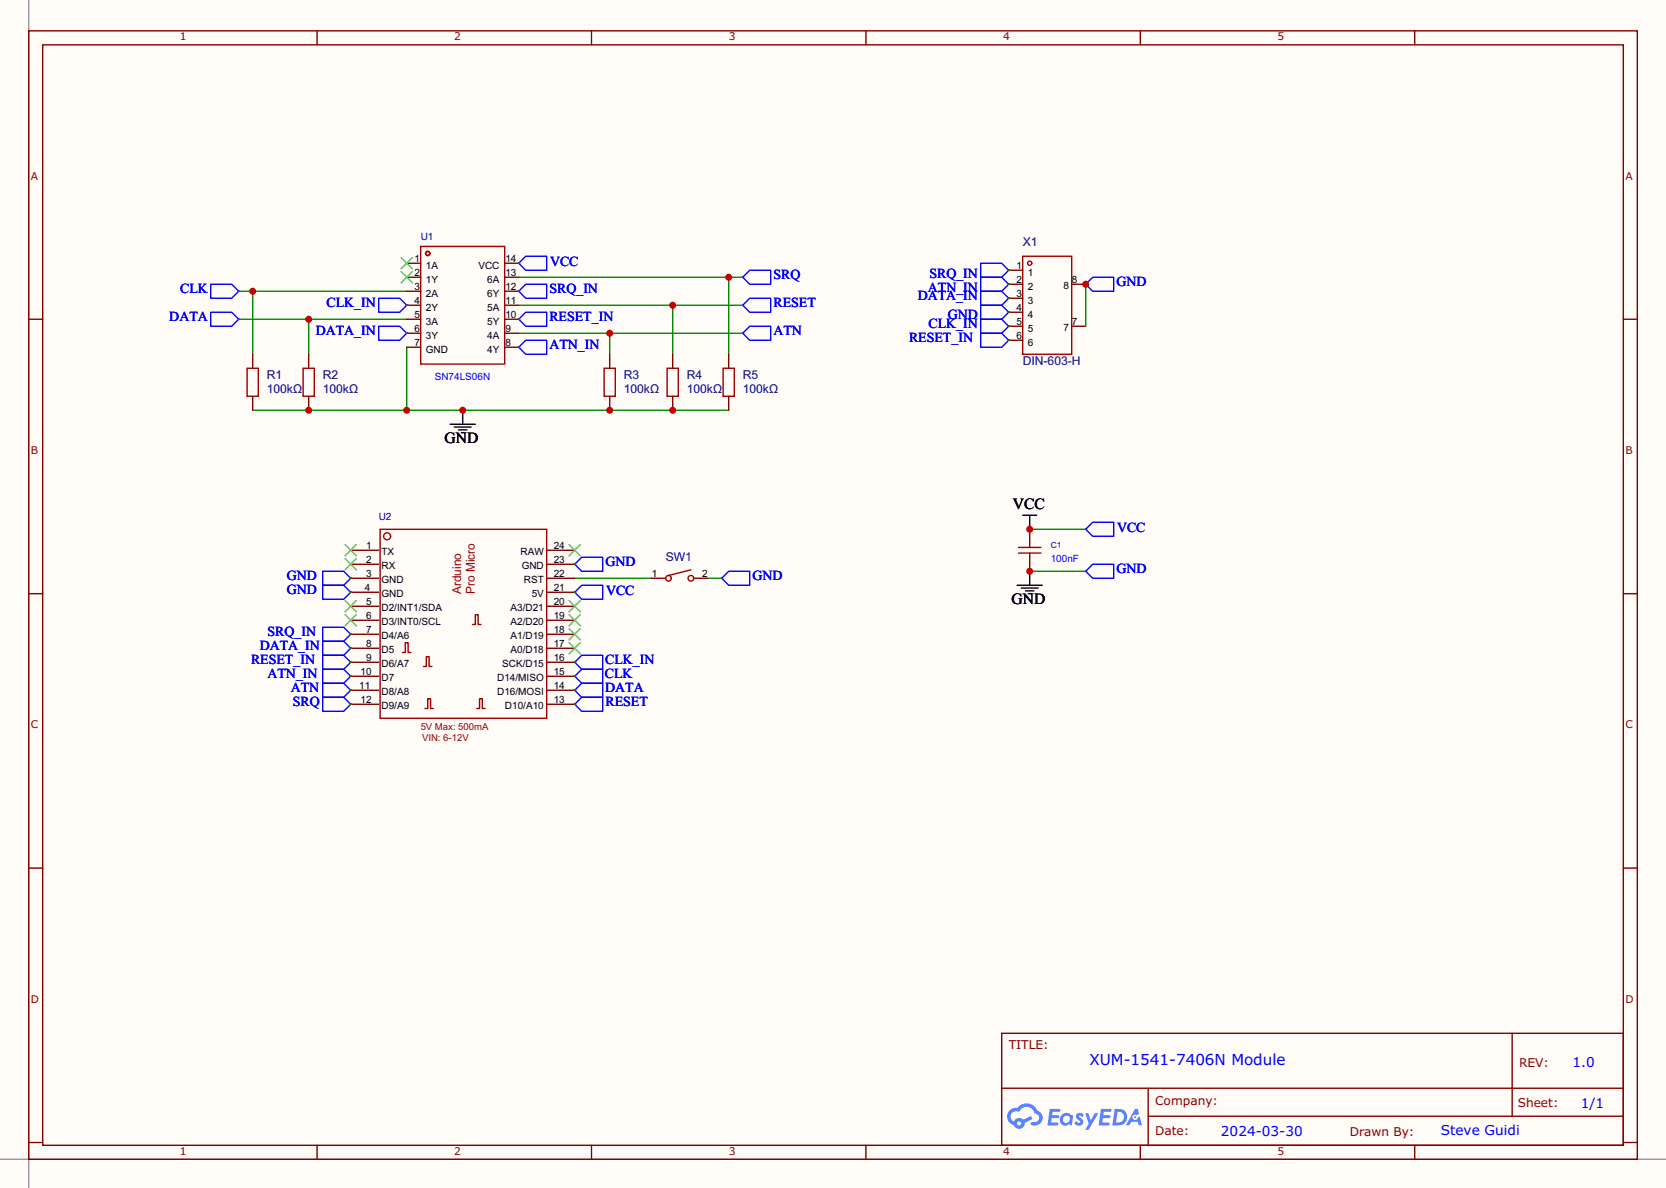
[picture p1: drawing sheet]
<svg xmlns="http://www.w3.org/2000/svg" width="302mm" height="216mm" viewBox="0 0 302 216" stroke-linecap="round" stroke-linejoin="round" font-family="sans-serif">
<path d="M0 0h302.3v215.5h-302.3z" fill="#fffcf7"/>
<path d="M5.2 0v215.5M0 210.3h302.3" fill="none" stroke="#999" stroke-width=".25"/>
<g fill="none" stroke="#870000" stroke-width=".25">
<path d="M5.2 5.6h291.9v204.7h-291.9zM7.7 8.1h286.8v199.7h-286.8zM57.5 5.6v2.5M107.3 5.6v2.5M157.1 5.6v2.5M206.9 5.6v2.5M256.7 5.6v2.5M5.2 57.9h2.5M294.5 57.9h2.6M5.2 107.7h2.5M294.5 107.7h2.6M5.2 157.5h2.5"/>
<path d="M294.5 157.5h2.6M181.7 187.5h112.8v20.3h-112.8zM181.8 197.4h112.6M208.3 197.4v10.2M274.3 187.5l.1 15M5.2 207.3h2.5M57.5 207.8v2.5M107.3 207.8v2.5M157.1 207.8v2.5M206.9 207.8v2.5M208.3 202.5h86.1M256.7 207.8v2.5"/>
<path d="M294.5 207.3h2.6"/>
</g>
<g fill="#5487ff">
<path d="M195.4 202.1l.5-.2 .4 .1 .3 .3-.3 .4a.33 .33 0 0 0-.2-.3 .33 .33 0 0 0-.4 .1l.1 .1a.89 .89 0 0 1 .5 1.4 1 1 0 0 1-1.4-.2l.3-.4 .6 .3 .2-.1-.1-.2a.88 .88 0 0 1-.5-1.3z"/>
<path d="M196.9 202h.5l.5 1.3 .8-1.3h.6l-1.8 3h-.6l.6-1.1z"/>
<path d="M190.5 201.2h.8a1.1 1.1 0 0 1 1.1 .1l-.1 .4h-1.3l-.1 .6h1.1l.2 .3-.3 .3-1.1-.1-.1 .8 1.2 .1 .1 .3-.2 .2h-1.8z"/>
<path d="M199.7 201.2h.9a1.11 1.11 0 0 1 1 .1 .26 .26 0 0 1-.2 .4h-1.1l-.1 .6h1l.3 .3-.3 .2h-1.1l-.1 .8 1.2 .1 .1 .3-.2 .2h-1.8z"/>
<path d="M205.9 201.2h.5l.2 .9-.4 .2a.5 .5 0 0 0-.7 .2 .5 .5 0 0 0 .3 .7 .5 .5 0 0 0 .6-.4l.4-.2 .4 1.6h-.6l-.1-.7h-1.3l-.3 .7h-.6z"/>
<path d="M202.2 201.2l-.4 3h1a1.51 1.51 0 0 0 1.7-1.6 1.51 1.51 0 0 0-1.8-1.4zM202.7 201.7a1 1 0 0 1 1.2 1 1 1 0 0 1-1.2 .9h-.2z"/>
<path d="M192.7 202.2a1.07 1.07 0 0 0-.3 1.5 1.07 1.07 0 0 0 1.6 .2l.5 .3 .2-1.7-.1-.1-.3-.1a1.02 1.02 0 0 0-1.6-.1zM192.8 203.1a.67 .67 0 0 1 1.3 0 .67 .67 0 0 1-1.3 0z"/>
<path d="M183.2 201.4a1.58 1.58 0 0 0 .7 2.7 1.01 1.01 0 0 0 1.2 .7 1.01 1.01 0 0 0 .8-1.1l1.4-.7-.3-.5-1.3 .7a1.03 1.03 0 0 0-1.7 .3 1 1 0 0 1-.5-1.4 1 1 0 0 1 1.4-.4 1.49 1.49 0 0 1 1.5-.9 1.49 1.49 0 0 1 1.3 1.2 .82 .82 0 0 1 .8 1.1 .82 .82 0 0 1-1.2 .4 .31 .31 0 0 0-.3 .3 .31 .31 0 0 0 .3 .4 1.43 1.43 0 0 0 1.8-.9 1.43 1.43 0 0 0-.9-1.8 2.09 2.09 0 0 0-3.6-.5l-.9 .1zM184.5 203.8a.4 .4 0 0 1 .8 0 .4 .4 0 0 1-.8 0z"/>
<circle cx="205.9" cy="202.7" r=".19"/>
</g>
<g fill="none" stroke="#00f" stroke-width=".25">
<path d="M38.2 51.6h3.8l1.3 1.2-1.3 1.3h-3.8zM38.2 56.6h3.8l1.3 1.3-1.3 1.3h-3.8zM43.3 52.8h.1M43.3 57.9h.1M68.7 54.1h3.8l1.3 1.3-1.3 1.2h-3.8zM68.7 59.2h3.8l1.3 1.3-1.3 1.2h-3.8zM73.8 55.4h.1M94.1 47.8h.1M94.1 57.9l1.3-1.3h3.8v2.6h-3.8zM94.1 57.9h.1M94.1 52.8h.1M95.4 46.5h3.8v2.5h-3.8l-1.3-1.2z"/>
<path d="M95.4 51.6h3.8v2.5h-3.8l-1.3-1.3zM134.7 55.4l1.3-1.3h3.8v2.5h-3.8zM134.7 55.4h.1M134.7 50.3h.1M136 49h3.8v2.6h-3.8l-1.3-1.3zM177.9 47.8h3.8l1.3 1.2-1.3 1.3h-3.8zM177.9 52.8h3.8l1.3 1.3-1.3 1.3h-3.8zM177.9 57.9h3.8l1.3 1.3-1.3 1.3h-3.8zM177.9 50.3h3.8l1.3 1.3-1.3 1.2h-3.8zM177.9 55.4h3.8l1.3 1.2-1.3 1.3h-3.8zM183 49h.1M183 54.1h.1"/>
<path d="M183 59.2h.1M183 51.6h.1M183 56.6h.1M197 51.6l1.2-1.3h3.9v2.5h-3.9zM197 51.6h.1M73.8 60.5h.1M83.9 74.4h.1M94.1 63h.1M95.4 61.7h3.8v2.6h-3.8l-1.3-1.3zM134.7 60.5l1.3-1.3h3.8v2.5h-3.8zM134.7 60.5h.1M177.9 60.5h3.8l1.3 1.2-1.3 1.3h-3.8z"/>
<path d="M183 61.7h.1M186.8 96h.1M197 96l1.2-1.3h3.9v2.6h-3.9zM197 96h.1M58.5 103.6h3.9l1.2 1.3-1.2 1.3h-3.9zM58.5 106.2h3.9l1.2 1.2-1.2 1.3h-3.9zM58.5 118.9h3.9l1.2 1.2-1.2 1.3h-3.9zM58.5 116.3h3.9l1.2 1.3-1.2 1.3h-3.9zM58.5 113.8h3.9l1.2 1.3-1.2 1.2h-3.9zM63.6 104.9h.1M63.6 107.4h.1M63.6 117.6h.1"/>
<path d="M63.6 115.1h.1M104.3 102.4l1.2-1.3h3.8v2.5h-3.8zM104.3 102.4h.1M104.3 107.4l1.2-1.2h3.8v2.5h-3.8zM104.3 107.4h.1M130.9 104.9h.1M132.2 103.6h3.8v2.6h-3.8l-1.3-1.3zM186.8 103.6h.1M197 103.6l1.2-1.2h3.9v2.5h-3.9zM197 103.6h.1M58.5 126.5h3.9l1.2 1.3-1.2 1.2h-3.9zM58.5 124h3.9l1.2 1.2-1.2 1.3h-3.9z"/>
<path d="M58.5 121.4h3.9l1.2 1.3-1.2 1.3h-3.9zM63.6 127.8h.1M63.6 125.2h.1M63.6 122.7h.1M63.6 120.1h.1M104.3 120.1l1.2-1.2h3.8v2.5h-3.8zM104.3 120.1h.1M104.3 122.7l1.2-1.3h3.8v2.6h-3.8zM104.3 122.7h.1M104.3 125.2l1.2-1.2h3.8v2.5h-3.8zM104.3 125.2h.1M104.3 127.8l1.2-1.3h3.8v2.5h-3.8z"/>
<path d="M104.3 127.8h.1"/>
</g>
<path d="M81.7 77h4.5M82.4 77.5h3.1M83.2 78h1.5M83.7 78.5h.5M83.9 74.4v2.6M185.5 93.5h2.6M186.8 93.5v2.5M184.5 106.2h4.6M185.3 106.7h3M186.1 107.2h1.5M186.6 107.7h.5M186.8 103.6v2.6" fill="none" stroke="#000" stroke-width=".25"/>
<path d="M43.3 52.8h30.5M45.8 52.8v11.5M186.8 96h10.2M186.8 103.6h10.2" fill="none" stroke="#008700" stroke-width=".25"/>
<circle cx="45.8" cy="52.8" r=".63" fill="#c00"/>
<path d="M43.3 57.9h30.5M56 57.9v6.4" fill="none" stroke="#008700" stroke-width=".25"/>
<circle cx="56" cy="57.9" r=".63" fill="#c00"/>
<path d="M94.1 50.3h40.6M132.2 50.3v14" fill="none" stroke="#008700" stroke-width=".25"/>
<circle cx="132.2" cy="50.3" r=".63" fill="#c00"/>
<path d="M94.1 55.4h40.6M122 55.4v8.9" fill="none" stroke="#008700" stroke-width=".25"/>
<circle cx="122" cy="55.4" r=".63" fill="#c00"/>
<path d="M94.1 60.5h40.6M110.6 60.5v3.8" fill="none" stroke="#008700" stroke-width=".25"/>
<circle cx="110.6" cy="60.5" r=".63" fill="#c00"/>
<path d="M45.8 74.4h86.4M73.8 63v11.4" fill="none" stroke="#008700" stroke-width=".25"/>
<g fill="#c00">
<circle cx="73.8" cy="74.4" r=".63"/>
<circle cx="83.9" cy="74.4" r=".63"/>
</g>
<path d="M104.3 104.9h13.9M128.4 104.9h2.5" fill="none" stroke="#008700" stroke-width=".25"/>
<path d="M45.8 64.3v2.5M45.8 71.9v2.5M56 64.3v2.5M56 71.9v2.5M118.2 104.9h2.6M125.9 104.9h2.5" fill="none" stroke="#870000" stroke-width=".25"/>
<g fill="none" stroke="#a10000" stroke-width=".25">
<path d="M44.8 66.8h2.1v5.1h-2.1zM55 66.8h2v5.1h-2zM125.3 103.4l-4 1"/>
<circle cx="121.3" cy="104.9" r=".51"/>
<circle cx="125.3" cy="104.9" r=".51"/>
</g>
<circle cx="56" cy="74.4" r=".63" fill="#c00"/>
<path d="M109.6 66.8h2v5.1h-2z" fill="none" stroke="#a10000" stroke-width=".25"/>
<path d="M110.6 64.3v2.5M110.6 71.9v2.5" fill="none" stroke="#870000" stroke-width=".25"/>
<circle cx="110.6" cy="74.4" r=".63" fill="#c00"/>
<path d="M121 66.8h2.1v5.1h-2.1z" fill="none" stroke="#a10000" stroke-width=".25"/>
<path d="M122 64.3v2.5M122 71.9v2.5" fill="none" stroke="#870000" stroke-width=".25"/>
<circle cx="122" cy="74.4" r=".63" fill="#c00"/>
<g fill="none" stroke="#a10000" stroke-width=".25">
<path d="M76.3 44.7h15.3v21.3h-15.3zM131.2 66.8h2v5.1h-2zM184.8 99.3h4M184.8 100.3h4"/>
<circle cx="77.6" cy="46" r=".38"/>
</g>
<g fill="none" stroke="#870000" stroke-width=".25">
<path d="M73.8 47.8h2.5M73.8 50.3h2.5M73.8 52.8h2.5M73.8 55.4h2.5M73.8 57.9h2.5M91.6 47.8h2.5M91.6 50.3h2.5M91.6 52.8h2.5M91.6 55.4h2.5M91.6 57.9h2.5M73.8 60.5h2.5M73.8 63h2.5"/>
<path d="M91.6 60.5h2.5M91.6 63h2.5M132.2 64.3v2.5M132.2 71.9v2.5M186.8 101.1v2.5"/>
</g>
<path d="M72.8 46.7l2 2.1M72.8 49.3l2 2M74.8 46.7l-2 2.1M74.8 49.3l-2 2" fill="none" stroke="#3c3" stroke-width=".25"/>
<path d="M73.8 55.4h.1M94.1 47.8h.1M94.1 57.9h.1M94.1 52.8h.1M73.8 60.5h.1M94.1 63h.1" fill="none" stroke="#008700" stroke-width=".25"/>
<circle cx="186.8" cy="103.6" r=".63" fill="#c00"/>
<path d="M186.8 96v2.6" fill="none" stroke="#870000" stroke-width=".25"/>
<circle cx="186.8" cy="96" r=".63" fill="#c00"/>
<g fill="none" stroke="#a10000" stroke-width=".25">
<path d="M185.5 46.5h8.9v17.8h-8.9zM69 96h30.2v34.3h-30.2zM186.8 98.6v.7M73 118.4h.5v-1.8h.5v1.8h.6M85.7 113.3h.5v-1.8h.5v1.8h.6M186.8 100.3v.8M76.8 120.9h.5v-1.8h.6v1.8h.5M77.1 128.5h.5v-1.7h.5v1.7h.5M86.5 128.5h.5v-1.7h.5v1.7h.5"/>
<circle cx="186.8" cy="47.8" r=".38"/>
<circle cx="70.2" cy="97.3" r=".63"/>
</g>
<g fill="none" stroke="#870000" stroke-width=".25">
<path d="M183 49h2.5M183 51.6h2.5M183 54.1h2.5M183 56.6h2.5M183 59.2h2.5M194.4 51.6h2.6M194.4 59.2h2.6M183 61.7h2.5M63.6 99.8h5.1M99.2 99.8h5.1M63.6 102.4h5.1M63.6 104.9h5.1"/>
<path d="M63.6 107.4h5.1M63.6 110h5.1M63.6 112.5h5.1M63.6 115.1h5.1M63.6 117.6h5.1M99.2 102.4h5.1M99.2 104.9h5.1M99.2 107.4h5.1M99.2 110h5.1M99.2 112.5h5.1M99.2 115.1h5.1M99.2 117.6h5.1"/>
<path d="M63.6 120.1h5.1M63.6 122.7h5.1M63.6 125.2h5.1M63.6 127.8h5.1M99.2 120.1h5.1M99.2 122.7h5.1M99.2 125.2h5.1M99.2 127.8h5.1"/>
</g>
<g fill="none" stroke="#3c3" stroke-width=".25">
<path d="M62.6 98.8l2 2M64.6 98.8l-2 2M103.3 98.8l2 2M105.3 98.8l-2 2M62.6 101.4l2 2M62.6 109l2 2M62.6 111.5l2 2M64.6 101.4l-2 2M64.6 109l-2 2M64.6 111.5l-2 2M103.3 116.6l2 2M103.3 114.1l2 2"/>
<path d="M103.3 111.5l2 2M103.3 109l2 2M105.3 116.6l-2 2M105.3 114.1l-2 2M105.3 111.5l-2 2M105.3 109l-2 2"/>
</g>
<g fill="none" stroke="#008700" stroke-width=".25">
<path d="M197 51.6v7.6M63.6 104.9h.1M63.6 107.4h.1M63.6 117.6h.1M63.6 115.1h.1M104.3 107.4h.1M104.3 102.4h.1M63.6 122.7h.1M63.6 125.2h.1M63.6 120.1h.1M63.6 127.8h.1M104.3 122.7h.1"/>
<path d="M104.3 120.1h.1M104.3 125.2h.1M104.3 127.8h.1"/>
</g>
<circle cx="197" cy="51.6" r=".63" fill="#c00"/>
<path d="M183 49h.1M183 56.6h.1M183 51.6h.1M183 59.2h.1M183 54.1h.1M183 61.7h.1" fill="none" stroke="#008700" stroke-width=".25"/>
<g font-size="2.8">
<text x="80.6" y="80.4">GND</text>
<text x="183.8" y="92.3">VCC</text>
<text x="183.5" y="109.6">GND</text>
</g>
<text font-size="2.8" fill="#00f" x="197.6" y="193.3">XUM-1541-7406N Module</text>
<g font-size="2.5" fill="#00f">
<text x="32.7" y="53.1">CLK</text>
<text x="99.7" y="53.1">SRQ_IN</text>
<text x="99.8" y="48.2">VCC</text>
<text x="140.3" y="50.6">SRQ</text>
<text x="168.3" y="52.9">ATN_IN</text>
<text x="168.6" y="50.4">SRQ_IN</text>
<text x="202.5" y="51.9">GND</text>
<text x="30.7" y="58.2">DATA</text>
<text x="59.2" y="55.7">CLK_IN</text>
<text x="99.7" y="58.2">RESET_IN</text>
<text x="140.3" y="55.7">RESET</text>
<text x="166.5" y="54.4">DATA_IN</text>
<text x="168.5" y="59.5">CLK_IN</text>
<text x="172" y="57.9">GND</text>
<text x="57.3" y="60.8">DATA_IN</text>
<text x="99.7" y="63.3">ATN_IN</text>
<text x="140.3" y="60.8">ATN</text>
<text x="164.9" y="62.1">RESET_IN</text>
<text x="202.7" y="96.5">VCC</text>
<text x="52.1" y="105.1">GND</text>
<text x="52.1" y="107.7">GND</text>
<text x="109.8" y="102.7">GND</text>
<text x="110" y="107.9">VCC</text>
<text x="136.5" y="105.3">GND</text>
<text x="202.5" y="104">GND</text>
<text x="47.1" y="117.9">DATA_IN</text>
<text x="48.5" y="115.4">SRQ_IN</text>
<text x="45.5" y="120.5">RESET_IN</text>
<text x="48.5" y="123">ATN_IN</text>
<text x="52.7" y="125.5">ATN</text>
<text x="109.7" y="123">CLK</text>
<text x="109.8" y="120.4">CLK_IN</text>
<text x="109.8" y="125.5">DATA</text>
<text x="53.1" y="128.1">SRQ</text>
<text x="109.8" y="128.1">RESET</text>
<text x="285.3" y="193.5">1.0</text>
<text x="286.8" y="201">1/1</text>
<text x="221.5" y="206">2024-03-30</text>
<text x="261.4" y="206">Steve Guidi</text>
</g>
<g font-size="2.2" fill="#000080">
<text x="185.5" y="44.7">X1</text>
<text x="48.4" y="68.8">R1</text>
<text x="48.4" y="71.4">100kΩ</text>
<text x="58.5" y="68.8">R2</text>
<text x="58.5" y="71.4">100kΩ</text>
<text x="113.2" y="68.8">R3</text>
<text x="113.2" y="71.4">100kΩ</text>
<text x="124.6" y="68.8">R4</text>
<text x="124.6" y="71.4">100kΩ</text>
<text x="134.7" y="68.8">R5</text>
<text x="134.7" y="71.4">100kΩ</text>
<text x="185.5" y="66.3">DIN-603-H</text>
<text x="120.8" y="101.8">SW1</text>
</g>
<g font-size="2.2" fill="#a00000">
<text x="83.7" y="107.8" transform="rotate(-90 83.7 107.8)">Arduino</text>
<text x="86.2" y="107.8" transform="rotate(-90 86.2 107.8)">Pro Micro</text>
</g>
<g font-size="2.2" fill="#800">
<text x="183" y="190.2">TITLE:</text>
<text x="275.6" y="193.6">REV:</text>
<text x="209.6" y="200.5">Company:</text>
<text x="275.4" y="200.9">Sheet:</text>
<text x="209.6" y="206">Date:</text>
<text x="244.9" y="206">Drawn By:</text>
</g>
<g font-size="1.9" fill="#800">
<text x="32.6" y="7.3">1</text>
<text x="82.4" y="7.3">2</text>
<text x="132.2" y="7.3">3</text>
<text x="182" y="7.3">4</text>
<text x="231.8" y="7.3">5</text>
<text x="5.6" y="32.6">A</text>
<text x="294.9" y="32.6">A</text>
<text x="5.6" y="82.3">B</text>
<text x="294.9" y="82.3">B</text>
<text x="5.6" y="132.1">C</text>
<text x="294.9" y="132.1">C</text>
<text x="5.6" y="181.9">D</text>
<text x="294.9" y="181.9">D</text>
<text x="32.6" y="209.5">1</text>
<text x="82.4" y="209.5">2</text>
<text x="132.2" y="209.5">3</text>
<text x="182" y="209.5">4</text>
<text x="231.8" y="209.5">5</text>
</g>
<g font-size="1.8">
<text x="75.2" y="47.6">1</text>
<text x="91.7" y="47.6">14</text>
<text x="75.2" y="50.1">2</text>
<text x="75.2" y="52.6">3</text>
<text x="77.3" y="48.8">1A</text>
<text x="77.3" y="51.4">1Y</text>
<text x="77.3" y="53.9">2A</text>
<text x="86.8" y="48.8">VCC</text>
<text x="88.4" y="53.9">6Y</text>
<text x="88.4" y="51.4">6A</text>
<text x="91.7" y="52.6">12</text>
<text x="91.7" y="50.1">13</text>
<text x="184.4" y="48.8">1</text>
<text x="184.4" y="51.4">2</text>
<text x="184.4" y="53.9">3</text>
<text x="186.5" y="50.1">1</text>
<text x="186.5" y="52.6">2</text>
<text x="192.9" y="52.4">8</text>
<text x="194.4" y="51.4">8</text>
<text x="75.2" y="55.2">4</text>
<text x="75.2" y="57.7">5</text>
<text x="77.3" y="56.4">2Y</text>
<text x="77.3" y="59">3A</text>
<text x="88.4" y="59">5Y</text>
<text x="88.4" y="56.4">5A</text>
<text x="91.7" y="57.7">10</text>
<text x="91.7" y="55.2">11</text>
<text x="184.4" y="56.4">4</text>
<text x="184.4" y="59">5</text>
<text x="186.5" y="55.2">3</text>
<text x="186.5" y="57.7">4</text>
<text x="194.4" y="59">7</text>
<text x="75.2" y="60.3">6</text>
<text x="75.2" y="62.8">7</text>
<text x="77.3" y="61.5">3Y</text>
<text x="77.3" y="64.1">GND</text>
<text x="88.4" y="64.1">4Y</text>
<text x="88.4" y="61.5">4A</text>
<text x="91.7" y="62.8">8</text>
<text x="91.7" y="60.3">9</text>
<text x="184.4" y="61.5">6</text>
<text x="186.5" y="60.3">5</text>
<text x="186.5" y="62.8">6</text>
<text x="192.9" y="60">7</text>
<text x="66.4" y="99.6">1</text>
<text x="69.2" y="100.6">TX</text>
<text x="94.4" y="100.6">RAW</text>
<text x="100.5" y="99.6">24</text>
<text x="66.2" y="107.3">4</text>
<text x="66.4" y="102.2">2</text>
<text x="66.4" y="104.7">3</text>
<text x="69.2" y="103.2">RX</text>
<text x="69.2" y="105.7">GND</text>
<text x="94.6" y="103.2">GND</text>
<text x="95" y="105.7">RST</text>
<text x="100.5" y="107.2">21</text>
<text x="100.5" y="104.7">22</text>
<text x="100.5" y="102.2">23</text>
<text x="118.2" y="104.7">1</text>
<text x="127.4" y="104.7">2</text>
<text x="66.4" y="109.8">5</text>
<text x="66.4" y="112.3">6</text>
<text x="69.2" y="108.3">GND</text>
<text x="69.2" y="110.8">D2/INT1/SDA</text>
<text x="69.2" y="113.3">D3/INT0/SCL</text>
<text x="92.6" y="113.3">A2/D20</text>
<text x="92.6" y="110.8">A3/D21</text>
<text x="96.5" y="108.3">5V</text>
<text x="100.5" y="112.3">19</text>
<text x="100.5" y="109.8">20</text>
<text x="66.4" y="114.9">7</text>
<text x="66.4" y="117.4">8</text>
<text x="66.4" y="120">9</text>
<text x="69.2" y="115.9">D4/A6</text>
<text x="69.2" y="118.4">D5</text>
<text x="92.6" y="118.4">A0/D18</text>
<text x="92.6" y="115.9">A1/D19</text>
<text x="100.5" y="119.9">16</text>
<text x="100.5" y="117.4">17</text>
<text x="100.5" y="114.9">18</text>
<text x="65.2" y="125">11</text>
<text x="65.4" y="122.5">10</text>
<text x="69.2" y="121">D6/A7</text>
<text x="69.2" y="123.5">D7</text>
<text x="90.2" y="123.5">D14/MISO</text>
<text x="91.1" y="121">SCK/D15</text>
<text x="100.5" y="125">14</text>
<text x="100.5" y="122.5">15</text>
<text x="65.4" y="127.6">12</text>
<text x="69.2" y="126">D8/A8</text>
<text x="69.2" y="128.6">D9/A9</text>
<text x="90.2" y="126">D16/MOSI</text>
<text x="91.6" y="128.6">D10/A10</text>
<text x="100.5" y="127.6">13</text>
</g>
<g font-size="1.8" fill="#000080">
<text x="76.3" y="43.5">U1</text>
<text x="68.7" y="94.3">U2</text>
</g>
<g font-size="1.8" fill="#00f">
<text x="78.9" y="68.9">SN74LS06N</text>
<text x="190.6" y="101.9">100nF</text>
</g>
<g font-size="1.7" fill="#a00000">
<text x="76.3" y="132.4">5V Max: 500mA</text>
<text x="76.6" y="134.5">VIN: 6-12V</text>
</g>
<text font-size="1.5" fill="#000080" x="190.6" y="99.5">C1</text>
</svg>
